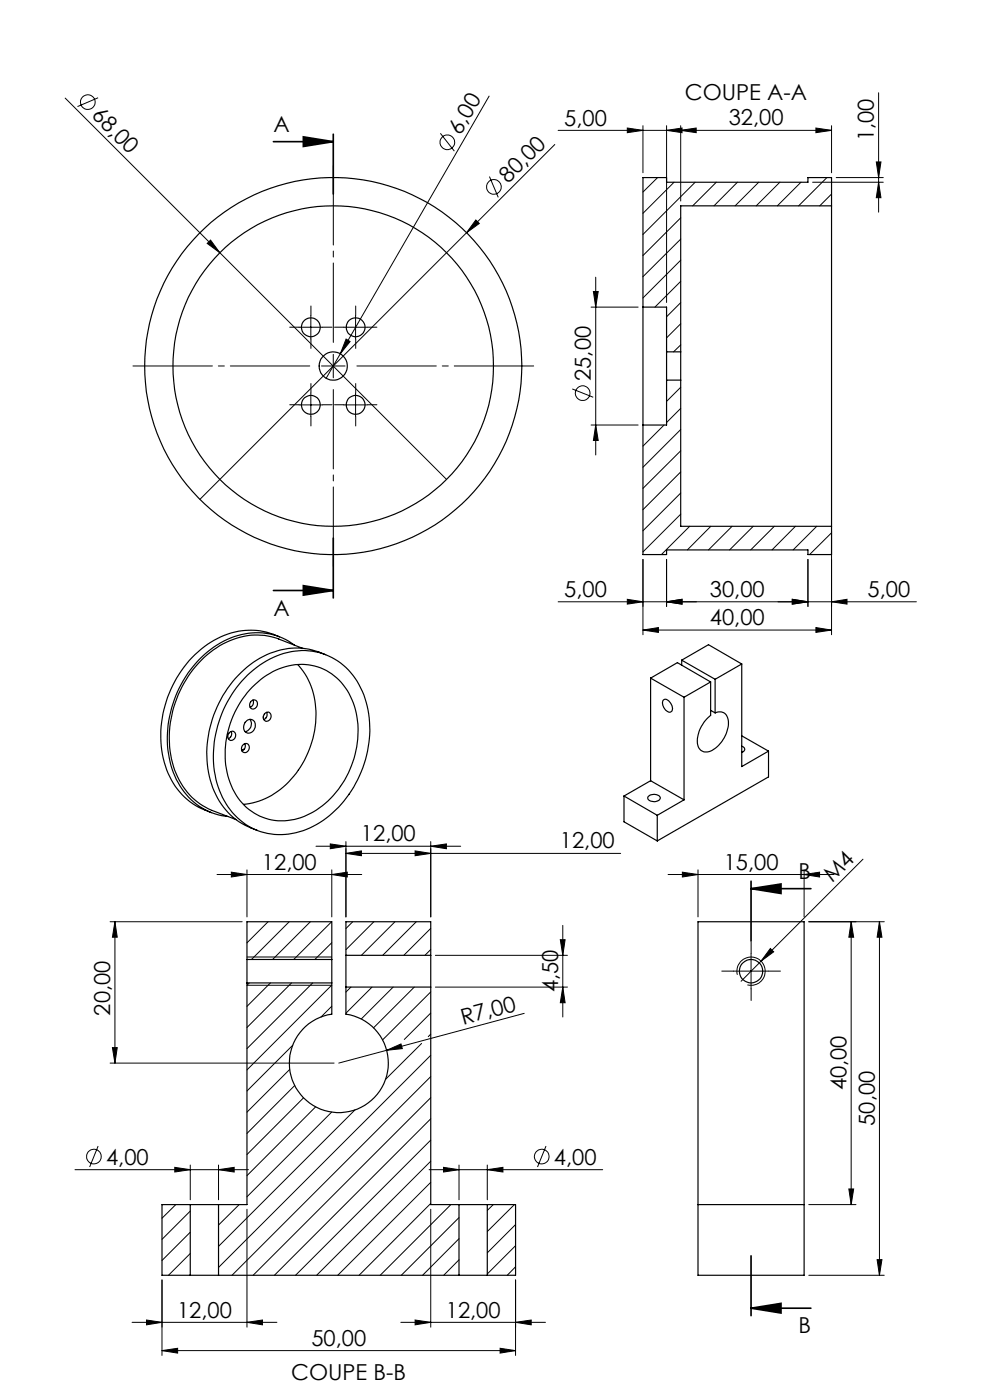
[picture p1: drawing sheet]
<svg xmlns="http://www.w3.org/2000/svg" width="210mm" height="297mm" viewBox="0 0 210 297" stroke-linecap="round" stroke-linejoin="round" font-family="sans-serif">
<g fill="none" stroke="#000" stroke-width=".21">
<path d="M186.4 19.7v25.3M13.8 20.8l32.8 32.8M20.8 20.7l-4.4 1.9M93.4 28.3l3 3.8M103.8 20.4l-31.6 54.7M103.8 37.5l1.9 4.4M117.7 30.7l-75.3 75.2M118.4 27.7h58M133.1 27.2l3.3 .5-3.3 .4zM136.4 26.7v10M139.5 37.7l-3.1 3M141.4 27.7l3.3-.5v.9z"/>
<path d="M141.4 26.7v37.5M143 38.7l-6.6 6.6M144.4 27.7l3.3-.5v.9zM144.4 26.7v15.9M147.5 38.7l-11.1 11M151.9 38.7l-5 5M156.4 38.7l-5 5M160.9 38.7l-5 5M165.4 38.7l-5 5M169.9 38.7l-5 5M172.4 38.7h15M173.1 27.2l3.3 .5-3.3 .4z"/>
<path d="M175.4 37.7l-6 6M176.4 26.7v10M177.4 37.7h10M185.9 34.4h1l-.5 3.3zM186.4 38.7l.5 3.2h-1zM44 51.6l.7-.7 1.9 2.7zM46.6 53.6l48.1 48.1M100.9 46.7l.8 .7-2.7 2zM126.4 58.8v37.7M144.4 46.2l-8 8M144.4 50.7l-8 8M144.4 55.2l-8 8"/>
<path d="M144.4 59.7l-5.5 5.5M176.4 41.2l-2.5 2.5M63.4 69.4h5M65.9 66.9v5M68.2 77.6h5M70.7 75.2v4.9M72.2 75.1l-3 5.2M72.9 69.4h5M73.4 71.9l.9 .6-2.1 2.6zM75.4 66.9v5M125.4 65.2h10M125.9 61.8h1l-.5 3.4z"/>
<path d="M144.4 64.2l-3 3M144.4 68.7l-3 3M144.4 73.2l-1.5 1.4M63.4 85.9h5M65.9 83.4v5M72.9 85.9h5M75.4 83.4v5M121.4 82.5l4.4 1.8M125.4 90.2h10M126.4 90.2l.5 3.2h-1zM140.9 90.2l-4.5 4.4M144.4 82.2l-3 3"/>
<path d="M144.4 86.6l-3 3M144.4 91.1l-8 8M144.4 95.6l-8 8M136.4 118.7v16M141.4 118.7v10M144.4 100.1l-8 8M144.4 104.6l-8 8M144.4 109.1l-8 8M146.3 111.7l-6 5.9M150.8 111.7l-5 5M155.3 111.7l-5 5M159.8 111.7l-5 5"/>
<path d="M164.3 111.7l-5.1 5M168.7 111.7l-4.9 5M171.4 118.7v10M173.2 111.7l-5 5M176.4 112.7v22M176.4 113l-4.7 4.6M176.4 117.5l-.2 .1M118.4 127.7h76M133.1 127.1l3.3 .6-3.3 .5zM136.4 133.7l3.3-.6v1.1zM136.4 133.7h40M141.4 127.7l3.3-.6v1.1z"/>
<path d="M168.1 127.1l3.3 .6-3.3 .5zM173.1 133.1l3.3 .6-3.3 .5zM176.4 127.7l3.3-.6v1.1zM67 179.5h30.7M70.1 179l3.3 .5-3.3 .6zM73.4 178.5v16M91.4 179.5l3.3-.5v1.1zM91.4 178.5v16M23.4 195.5h28M24.4 195.5v30M24.4 195.5l.5 3.3h-1.1zM46 185.5h30.7"/>
<path d="M49.1 185l3.3 .5-3.3 .6zM52.4 184.5v10M56.9 195.5l-4.5 4.5M61.3 195.5l-8 8M65.8 195.5l-8 8M70.3 195.5l-8 8M70.4 185.5l3.3-.5v1.1zM70.4 184.5v10M70.4 200l-3.6 3.5M73.4 181l3.3-.5v1zM73.4 181h58.3M74.8 195.5l-1.4 1.5"/>
<path d="M79.3 195.5l-5.9 6M83.8 195.5l-7.1 7.2M88.1 180.5l3.3 .5-3.3 .5zM88.3 195.5l-7.1 7.2M91.4 197l-5.7 5.7M118.9 199.4h1l-.5 3.3zM119.4 196.3v19.5M141.7 185.5h35.2M144.7 185l3.4 .5-3.4 .6zM148.1 184.5v10M170.6 185.5l3.2-.5v1.1zM170.6 184.5v10"/>
<path d="M171.6 195.5h16M180.6 195.5l.5 3.3h-1zM180.6 195.5v60M183.1 182.3l-21.7 21.6M186.5 195.5v75M186.5 195.5l.6 3.3h-1zM52.4 203h18M52.9 208.5l-.5 .5h18l-18 18M57.4 208.5l-5 5M61.8 208.5l-9.4 9.5M66.3 208.5l-13.9 14M70.4 213.5l-2.3 2.3"/>
<path d="M74.4 209.4l-1 1.1M78.9 209.4l-5.5 5.5M83.4 209.4l-6.8 6.8M87.9 209.4l-8.7 8.6M91.4 201.4l-1.3 1.3M91.4 210.4l-10.3 10.2M91.4 214.9l-5.6 5.6M91.4 219.4l-.6 .5M92.4 202.7h28M92.4 209.4h28M111.2 215l-29.2 7.8M119.4 209.4l.5 3.3h-1z"/>
<path d="M155.6 206h7.5M156.4 206.8a3 3 0 0 1 2.7-3.7 3 3 0 0 1 3.2 3.2 3 3 0 0 1-3.8 2.6M159.3 202.3v7.5M161.4 203.9l-4.2 4.3M163.4 201.2l.7 .7-2.7 2zM23.4 225.5h47.5M23.8 222.2h1.1l-.5 3.3zM61.5 226.9l-9.1 9M62.1 221.8l-9.7 9.7M62.5 230.3l-10.1 10.1M64.4 232.9l-12 12M67 234.8l-14.6 14.6"/>
<path d="M70.3 235.9l-17.9 18M75.3 235.4l-28.9 29M82 222.8l3.1-1.3 .2 1zM82 222.8l-10.1 2.7M89.4 221.4l-7.6 7.6M91.4 223.9l-45 45M91.4 228.4l-42.2 42.1M91.4 232.9l-37.7 37.6M91.4 237.3l-33.2 33.2M15.9 248.1h36.8M20.8 243.1l-1.8 4.5M37.1 247.6l3.3 .5-3.3 .5z"/>
<path d="M37.3 255.5l-2.9 2.9M40.4 247.2v7.3M40.4 256.9l-6 6M46.4 248.1l3.3-.5v1zM46.4 247.2v7.3M50.7 255.5l-4.3 4.4M52.4 256.5v25M91 248.1h36.8M91.4 241.9l-28.7 28.6M91.4 246.3l-24.2 24.2M91.4 250.8l-19.8 19.7M91.4 255.3l-15.2 15.2"/>
<path d="M91.4 256.5v25M94.1 247.6l3.3 .5-3.3 .5zM95.6 255.5l-15 15M97.4 258.3l-12.3 12.2M97.4 247.2v7.3M103.4 248.1l3.3-.5v1zM103.4 247.2v7.3M104.6 255.5l-1.2 1.3M109.1 255.5l-5.7 5.8M109.4 259.8l-6 6M115.8 243.1l-1.8 4.5M171.6 255.5h10"/>
<path d="M180.1 252.2h1l-.5 3.3zM34.4 271.5v16M40.4 261.4l-6 6M40.4 265.9l-4.7 4.6M40.4 270.4l-.2 .1M97.4 262.8l-7.8 7.7M97.4 267.3l-3.3 3.2M109.4 264.3l-6 6M109.4 268.7l-1.8 1.8M109.4 271.5v16M171.6 270.5h16M186.1 267.2h1l-.6 3.3z"/>
<path d="M28 280.5h30.7M31.1 280l3.3 .5-3.3 .6zM34.4 286.5l3.3-.5v1.1zM34.4 286.5h75M52.4 280.5l3.3-.5v1.1zM85 280.5h30.7M88.1 280l3.3 .5-3.3 .6zM106.1 286l3.3 .5-3.3 .6zM109.4 280.5l3.3-.5v1.1z"/>
<circle cx="18.6" cy="21.7" r="1.56"/>
<circle cx="94.9" cy="30.2" r="1.56"/>
<circle cx="104.8" cy="39.6" r="1.55"/>
<circle cx="123.6" cy="83.4" r="1.55"/>
<circle cx="19.9" cy="245.4" r="1.56"/>
<circle cx="114.9" cy="245.4" r="1.56"/>
</g>
<path d="M58 30.1h12.7M64.3 29l6.4 1.1-6.4 1zM70.7 28.5v12.7M70.7 114.2v12.7M58 125.3h12.7M64.3 124.2l6.4 1.1-6.4 1zM159.3 188.5l6.4-1v2zM159.3 188.5h12.7M159.3 186.9v12.7M159.3 277.5l6.4-1v2zM159.3 266.4v12.7M159.3 277.5h12.7" fill="none" stroke="#000" stroke-width=".35"/>
<path d="M65.7 77.6h-37.5M70.7 72.6v-37.5M75.7 77.6h37.5M70.7 82.6v37.5" fill="none" stroke="#000" stroke-width=".21" stroke-dasharray="30.5 1.3 1.3 1.3" stroke-dashoffset="13.6"/>
<g fill="none" stroke="#000" stroke-width=".21" stroke-dasharray="30.5 1.3 1.3 1.3">
<path d="M63.5 69.4h-2M66 66.9v-2M66 71.9v2M68.5 69.4h2M73 69.4h-2M75.5 66.9v-2M75.5 71.9v2M78 69.4h2M63.5 85.9h-2M66 83.4v-2M66 88.4v2M68.5 85.9h2"/>
<path d="M73 85.9h-2M75.5 83.4v-2M75.5 88.4v2M78 85.9h2M155.6 206h-2.5M159.3 202.3v-2.5M159.3 209.8v2.4M163.1 206h2.5"/>
</g>
<g fill="#000">
<path d="M44 51.6l.7-.7 1.9 2.7zM100.9 46.7l.8 .7-2.7 2zM73.4 71.9l.9 .6-2.1 2.6zM163.4 201.2l.7 .7-2.7 2zM82 222.8l3.1-1.3 .2 1z"/>
<path d="M64.3 29l6.4 1.1-6.4 1zM64.3 124.2l6.4 1.1-6.4 1z"/>
<path d="M186.4 38.7l.5 3.2h-1zM185.9 34.4h1l-.5 3.3z"/>
<path d="M125.9 61.8h1l-.5 3.4zM126.4 90.2l.5 3.2h-1zM180.6 195.5l.5 3.3h-1zM180.1 252.2h1l-.5 3.3zM118.9 199.4h1l-.5 3.3zM119.4 209.4l.5 3.3h-1z"/>
<path d="M136.4 133.7l3.3-.6v1.1zM173.1 133.1l3.3 .6-3.3 .5zM133.1 27.2l3.3 .5-3.3 .4zM141.4 27.7l3.3-.5v.9zM144.7 185l3.4 .5-3.4 .6zM170.6 185.5l3.2-.5v1.1zM34.4 286.5l3.3-.5v1.1zM106.1 286l3.3 .5-3.3 .6zM94.1 247.6l3.3 .5-3.3 .5zM103.4 248.1l3.3-.5v1zM73.4 181l3.3-.5v1zM88.1 180.5l3.3 .5-3.3 .5z"/>
<path d="M141.4 127.7l3.3-.6v1.1zM133.1 127.1l3.3 .6-3.3 .5zM173.1 27.2l3.3 .5-3.3 .4zM144.4 27.7l3.3-.5v.9zM52.4 280.5l3.3-.5v1.1zM31.1 280l3.3 .5-3.3 .6zM46.4 248.1l3.3-.5v1zM37.1 247.6l3.3 .5-3.3 .5zM91.4 179.5l3.3-.5v1.1zM70.1 179l3.3 .5-3.3 .6zM70.4 185.5l3.3-.5v1.1zM49.1 185l3.3 .5-3.3 .6z"/>
<path d="M168.1 127.1l3.3 .6-3.3 .5zM141.4 127.7l3.3-.6v1.1z"/>
<path d="M176.4 127.7l3.3-.6v1.1zM168.1 127.1l3.3 .6-3.3 .5z"/>
<path d="M159.3 188.5l6.4-1v2zM159.3 277.5l6.4-1v2z"/>
<path d="M23.8 222.2h1.1l-.5 3.3zM24.4 195.5l.5 3.3h-1.1z"/>
<path d="M186.1 267.2h1l-.6 3.3zM186.5 195.5l.6 3.3h-1z"/>
<path d="M109.4 280.5l3.3-.5v1.1zM88.1 280l3.3 .5-3.3 .6z"/>
</g>
<g fill="none" stroke="#000" stroke-width=".25">
<path d="M176.4 43.7v68M176.4 43.7v-6h-5v1h-30v-1h-5v27.5M176.4 43.7h-32v30.9M136.4 65.2v25M136.4 65.2h5v9.4M141.4 74.6v6M141.4 74.6h3M144.4 74.6v6M136.4 90.2v27.4h5v-.9h30v.9h5v-5.9M141.4 80.6v9.6h-5M141.4 80.6h3M144.4 80.6v31.1h32"/>
<path d="M59.3 135.1a15.1 15.1 0 0 0-16 2.1 23.7 23.7 0 0 0-8 26.1 14.6 14.6 0 0 0 9.5 9.1M62.4 136.8a14.3 14.3 0 0 0-17 .5 23.8 23.8 0 0 0-8.9 25.8 14 14 0 0 0 11.8 10.1M64.2 137.5l-5.1-1.9a15.1 15.1 0 0 0-15.2 3.3 22.9 22.9 0 0 0-6.5 25.2 13.7 13.7 0 0 0 7.6 7.8l5.1 2M69.1 138.9a15.1 15.1 0 0 0-16 2.1 23.8 23.8 0 0 0-8 26.1 14.5 14.5 0 0 0 9.5 9.1M48.7 155.4a.84 .84 0 0 1 1.2 .1 .84 .84 0 0 1-.1 1.2 .84 .84 0 0 1-1.3 .1 .84 .84 0 0 1 0-1.2zM49 155.2a1.12 1.12 0 0 1-.6 1.5M51.4 158.1a.82 .82 0 0 1 1.2-.2 .82 .82 0 0 1 .2 1.2 .85 .85 0 0 1-1.3 .4 .85 .85 0 0 1-.1-1.4zM51.9 158.9l-.6 .2M51.9 157.8a1.14 1.14 0 0 1-.6 1.5M52 153.2a1.19 1.19 0 0 1 1.6-.5 1.19 1.19 0 0 1 .5 1.6 1.27 1.27 0 0 1-1.7 1.2 1.27 1.27 0 0 1-.5-2zM52.5 143.2a16.4 16.4 0 0 1 15.2-4.8 14.3 14.3 0 0 1 10 10.6 23.6 23.6 0 0 1-11.3 26.3 13.6 13.6 0 0 1-18.8-5.5 22.2 22.2 0 0 1 .6-20.9 23.4 23.4 0 0 1 4.3-5.7zM53 152.6a1.69 1.69 0 0 1-1 2.6"/>
<path d="M53.3 148.7a.84 .84 0 0 1 1.2 .1 .84 .84 0 0 1-.1 1.2 .84 .84 0 0 1-1.3 .2 .84 .84 0 0 1 .1-1.3zM53.6 145.7a13.8 13.8 0 0 1 13.7-4.2 13.3 13.3 0 0 1 8.6 12.1 19.9 19.9 0 0 1-11.4 19.6 11.6 11.6 0 0 1-15.7-7.2 20 20 0 0 1 4.8-20.3zM53.7 148.5a1.14 1.14 0 0 1-.6 1.6M55.9 152v.4M56.2 151.3a.84 .84 0 0 1 1.2 .1 .84 .84 0 0 1-.1 1.2 .83 .83 0 0 1-1.3 .2 .83 .83 0 0 1 .1-1.3zM56.6 151.1a1.11 1.11 0 0 1-.6 1.5M63.1 141a16.6 16.6 0 0 1 3.3 15.6 19 19 0 0 1-11.5 13.4l-3.3 .6M138 143.9l7.1 4M138 143.9v21.7M138 143.9l5.7-3.3 7 4.1M140.6 148.6a.99 .99 0 0 1 1.6 .6 1.17 1.17 0 0 1-.1 1.9 2.06 2.06 0 0 1-1.5-2.5zM144.6 140l7.1 4.1"/>
<path d="M144.6 140v1.1M144.6 140l5.7-3.2 7 4.1M145.1 147.9v21.8M150.7 144.7v7.1a6.7 6.7 0 0 0-2.6 6.6 2.1 2.1 0 0 0 3.5 .4 6.7 6.7 0 0 0 2.7-6.5 1.79 1.79 0 0 0-2.6-1.1M150.7 144.7l-5.6 3.2M150.7 150.7l1 .5M151.7 144.1v7.1M157.3 158.3a.65 .65 0 0 1 .7 .6 .65 .65 0 0 1-.7 .7M157.3 140.9v21.7l5.7-3.3M157.3 140.9l-5.6 3.2M157.3 156.1l5.7 3.2M163 159.3v5.5l-23.6 13.6"/>
<path d="M132.4 168.9l7 4.1M132.4 168.9v5.4l7 4.1M137.5 169a1.65 1.65 0 0 1 2.6 .3 1.57 1.57 0 0 1-2.6 .3zM138 165.6l7.1 4.1M138 165.6l-5.6 3.3M139.4 173v5.4M145.1 169.7l-5.7 3.3M148.1 195.5h22.5v75h-22.5zM52.4 203.5v5M52.4 208.5v47h-6M52.4 203.5v-8h18v8M52.4 208.5h18"/>
<path d="M52.4 203.5h18M70.4 208.5v6.7a10.5 10.5 0 0 0-7.4 16 10.5 10.5 0 0 0 17.7 0 10.5 10.5 0 0 0-7.3-16v-5.8M70.4 203.5v5M73.4 202.7v6.7M73.4 202.7v-7.2h18v7.2M73.4 209.4h18M73.4 202.7h18M91.4 202.7v6.7M91.4 209.4v46.1h6M40.4 255.5h6M40.4 255.5h-6v15h6M40.4 255.5v15"/>
<path d="M46.4 255.5v15M97.4 255.5h6M97.4 255.5v15M103.4 255.5h6v15h-6M103.4 255.5v15M148.1 255.5h22.5M40.4 270.5h6M46.4 270.5h51M97.4 270.5h6"/>
<circle cx="65.9" cy="69.4" r="2"/>
<circle cx="70.7" cy="77.6" r="34"/>
<circle cx="70.7" cy="77.6" r="40"/>
<circle cx="70.7" cy="77.6" r="3"/>
<circle cx="75.4" cy="69.4" r="2"/>
<circle cx="65.9" cy="85.9" r="2"/>
<circle cx="75.4" cy="85.9" r="2"/>
<circle cx="159.3" cy="206" r="2.47"/>
</g>
<g font-size="4.7">
<text x="145.3" y="21.1">COUPE A-A</text>
<text x="19.2" y="24.7" transform="rotate(45 19.2 24.7)">68,00</text>
<text x="58" y="27.9">A</text>
<text x="97.7" y="28.8" transform="rotate(-60 97.7 28.8)">6,00</text>
<text x="119.7" y="26.6">5,00</text>
<text x="154.6" y="26.6">32,00</text>
<text x="185.4" y="30" transform="rotate(-90 185.4 30)">1,00</text>
<text x="107.8" y="39" transform="rotate(-45 107.8 39)">80,00</text>
<text x="125.3" y="80.8" transform="rotate(-90 125.3 80.8)">25,00</text>
<text x="58" y="130.6">A</text>
<text x="119.7" y="126.6">5,00</text>
<text x="150.6" y="126.6">30,00</text>
<text x="184" y="126.6">5,00</text>
<text x="150.6" y="132.6">40,00</text>
<text x="76.6" y="178.5">12,00</text>
<text x="55.6" y="184.5">12,00</text>
<text x="118.8" y="180">12,00</text>
<text x="153.5" y="184.5">15,00</text>
<text x="169.4" y="186.4">B</text>
<text x="176.6" y="187.3" transform="rotate(-45 176.6 187.3)">M4</text>
<text x="23.4" y="215.5" transform="rotate(-90 23.4 215.5)">20,00</text>
<text x="118.4" y="210.5" transform="rotate(-90 118.4 210.5)">4,50</text>
<text x="98.2" y="217.4" transform="rotate(-15 98.2 217.4)">R7,00</text>
<text x="179.6" y="231.3" transform="rotate(-90 179.6 231.3)">40,00</text>
<text x="185.6" y="238.8" transform="rotate(-90 185.6 238.8)">50,00</text>
<text x="22.5" y="247.1">4,00</text>
<text x="117.5" y="247.1">4,00</text>
<text x="37.6" y="279.5">12,00</text>
<text x="94.6" y="279.5">12,00</text>
<text x="66.1" y="285.5">50,00</text>
<text x="169.4" y="282.9">B</text>
<text x="61.8" y="292.7">COUPE B-B</text>
</g>
</svg>
